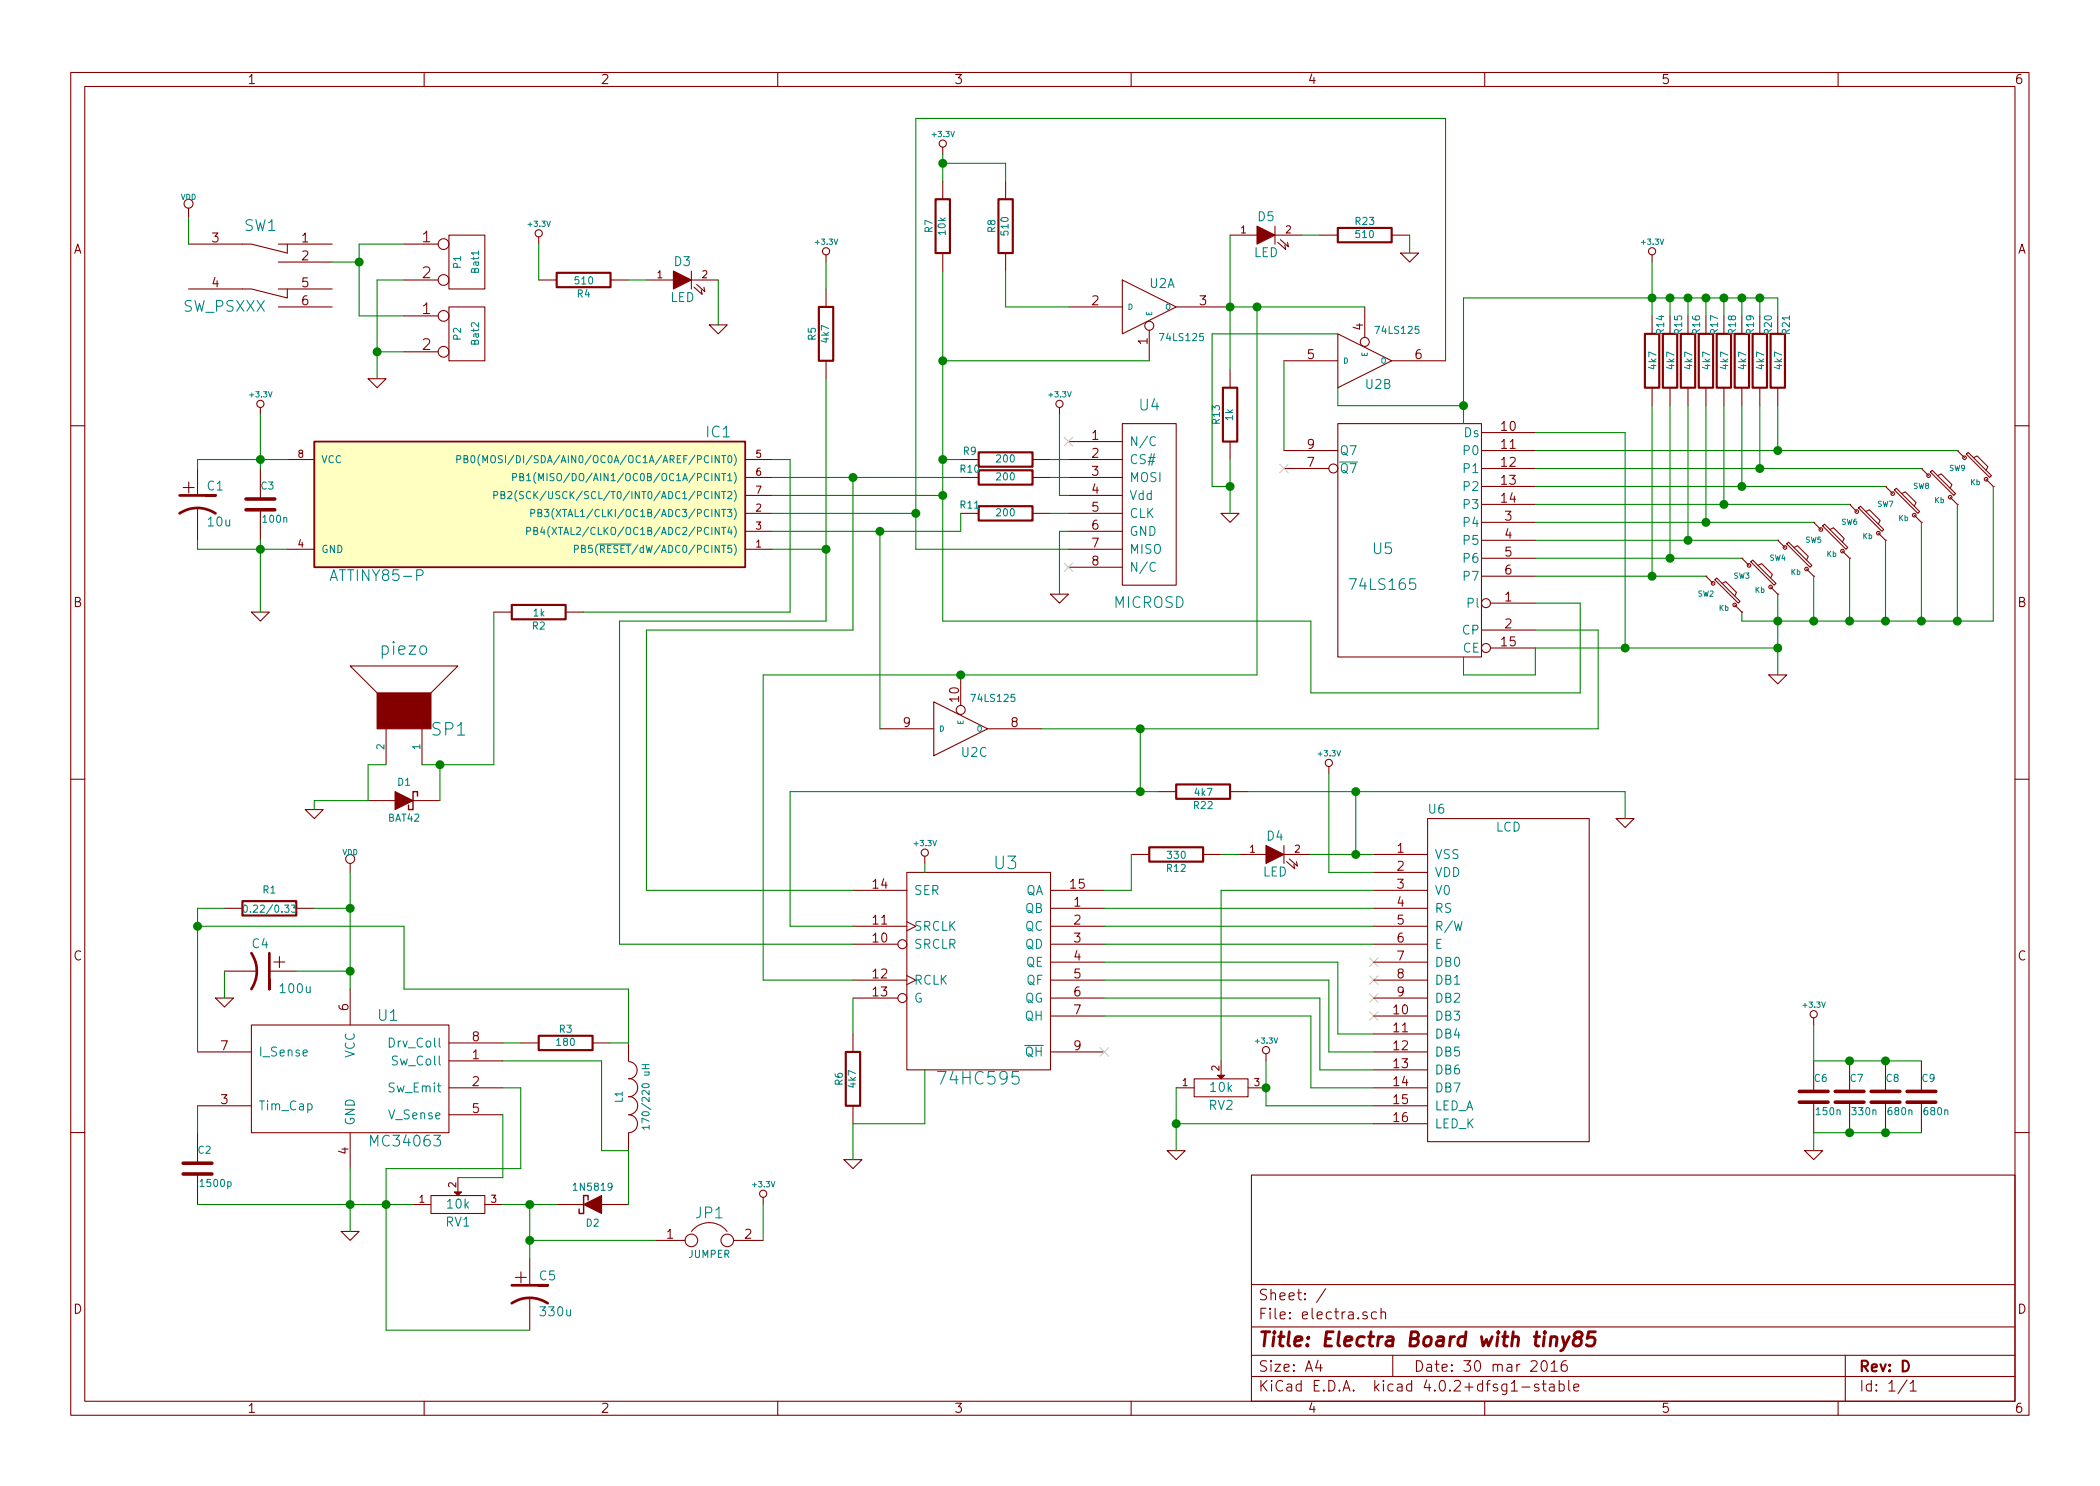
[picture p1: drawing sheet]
<svg xmlns="http://www.w3.org/2000/svg" width="297mm" height="210mm" viewBox="0 0 297 210" stroke-linecap="round" stroke-linejoin="round" font-family="sans-serif">
<g fill="none" stroke="#840000" stroke-width=".15">
<path d="M10 10.3h277v189.9h-277zM12 12.2h273v186.1h-273zM60 10.3v1.9M110 10.3v1.9M160 10.3v1.9M210 10.3v1.9M260 10.3v1.9M26.7 34.5h8.9l5 1.3v-1.3M26.7 29.5v1.2M39.4 34.5h7.6M39.4 37.1h7.6M57.1 39.6h4.9"/>
<path d="M57.1 34.5h4.9M63.5 33.3h5.1v7.6h-5.1zM76.2 33.5v1M76.2 39.6h2.5M86.4 39.6h2.5M91.4 39.6h3.8M97.8 38.3v2.6M97.8 39.6h3.8M116.8 36.1v1M133.3 20.8v1M133.3 25.6v2.6M133.3 35.8v2.5"/>
<path d="M142.2 25.6v2.6M142.2 35.8v2.5M158.7 39.6l7.7 3.8-7.7 3.8zM174 33.3h3.8M180.3 32v2.5M180.3 33.3h3.8M180.7 34.3l1.2 1-.2-.6M181.1 33.9l1.1 1-.1-.6M186.7 33.3h2.5M196.8 33.3h2.6M198.1 35.8h2.6l-1.3 1.3zM233.7 36.1v1"/>
<path d="M26.7 40.9h8.9l5 1.3v-1.3M36.8 57.7v1M39.4 40.9h7.6M39.4 43.4h7.6M52.1 53.6h2.5l-1.3 1.3zM57.1 44.7h4.9M57.1 49.8h4.9M63.5 43.4h5.1v7.6h-5.1zM98.2 40.6l1.1 1.1-.1-.7M98.6 40.3l1.1 1-.1-.7M100.3 46h2.6l-1.3 1.2zM116.8 40.9v2.5"/>
<path d="M116.8 51v2.6M149.9 57.7v1M151.1 43.4h7.6M158.7 59.9h7.7v22.9h-7.7zM162.6 46.7v4.3M166.4 43.4h7.6M174 52.3v2.6M181.6 51h7.6M189.2 59.9h20.3v33.1h-20.3zM189.2 47.2l7.6 3.8-7.6 3.9zM193 43.4v4.3M196.8 51h7.7"/>
<path d="M233.7 44.7v2.5M233.7 54.9v2.5M236.2 44.7v2.5M236.2 54.9v2.5M238.8 44.7v2.5M238.8 54.9v2.5M241.3 44.7v2.5M241.3 54.9v2.5M243.8 44.7v2.5M243.8 54.9v2.5M246.4 44.7v2.5M246.4 54.9v2.5"/>
<path d="M248.9 44.7v2.5M248.9 54.9v2.5M251.5 44.7v2.5M251.5 54.9v2.5M10 60.2h2M27.9 66.3v3.8M27.9 71.9v4.5M36.8 66.3v4.3M36.8 72.1v4.3M40.6 65h3.8M40.6 77.7h3.8M105.4 65h3.8"/>
<path d="M105.4 67.6h3.8M105.4 70.1h3.8M105.4 72.6h3.8M105.4 75.2h3.8M105.4 77.7h3.8M135.9 65h2.5M135.9 67.6h2.5M135.9 72.6h2.5M146 65h2.6M146 67.6h2.6M146 72.6h2.6M151.1 62.5h7.6"/>
<path d="M151.1 65h7.6M151.1 67.6h7.6M151.1 70.1h7.6M151.1 72.6h7.6M151.1 75.2h7.6M151.1 77.7h7.6M172.7 72.6h2.6l-1.3 1.3zM174 62.5v2.5M181.6 66.3h6.4M181.6 63.7h7.6M209.5 73.9h7.7M209.5 76.4h7.7"/>
<path d="M209.5 79h7.7M209.5 66.3h7.7M209.5 63.7h7.7M209.5 61.2h7.7M209.5 68.8h7.7M209.5 71.4h7.7M246.4 79l1 1M246.4 79h.1M247.9 79.2l3.3 3.3-.2 .3-3.4-3.3zM251.5 76.4l1 1.1M251.5 76.4h.1M253 76.7l3.3 3.3-.3 .3-3.3-3.3z"/>
<path d="M253.7 77.5l.6-.3 1.5 1.5-.3 .5M256.5 73.9l1.1 1M256.5 73.9h.1M257.8 74.4l.3-.2 3.3 3.3-.3 .2zM258.8 74.9l.5-.2 1.6 1.5-.3 .5M260.6 78l1 1M261.6 71.4l1 1M261.6 71.4h.1M261.6 79h.1M262.9 71.9l.2-.3 3.3 3.3-.2 .3zM263.9 72.4l.5-.3 1.5 1.6-.2 .5M265.7 75.4l1 1"/>
<path d="M266.7 68.8l1 1M266.7 68.8h.1M266.7 76.4h.1M268.2 69.1l3.3 3.3-.2 .2-3.3-3.3zM269 69.8l.5-.2 1.5 1.5-.2 .5M270.8 72.9l1 1M271.8 66.3l1 1M271.8 66.3h.1M271.8 73.9h.1M273.3 66.5l3.3 3.3-.2 .3-3.4-3.3zM274.1 67.3l.5-.2 1.5 1.5-.3 .5M275.8 70.4l1.1 1"/>
<path d="M276.9 63.7l1 1.1M276.9 63.7h.1M276.9 71.4h.1M278.4 64l3.3 3.3-.3 .3-3.3-3.3zM279.1 64.8l.6-.3 1.5 1.5-.3 .5M280.9 67.8l1 1M281.9 68.8h.1M285 60.2h2M35.6 86.6h2.5l-1.3 1.3zM53.3 98l-3.8-3.8h15.3l-3.8 3.8M69.8 86.6h2.6M80 86.6h2.5"/>
<path d="M132.1 99.3l7.6 3.8-7.6 3.8zM135.9 95.5v4.3M148.6 84.1h2.5l-1.2 1.2zM151.1 80.3h7.6M209.5 89.1h7.7M209.5 81.5h7.7M210.8 85.3h6.4M210.8 91.7h6.4M241.3 81.5l1 1M241.3 81.5h.1M242.8 81.8l3.3 3.3-.2 .2-3.3-3.3zM243.6 82.5l.5-.2 1.5 1.5-.2 .5"/>
<path d="M245.4 85.6l1 1M246.4 86.6h.1M248.7 80l.5-.2 1.5 1.5-.3 .5M250.2 95.5h2.5l-1.2 1.3zM250.4 83.1l1.1 1M251.5 84.1h.1M255.5 80.5l1 1M256.5 81.5h.1M10 110.3h2M43.2 114.5h2.5l-1.3 1.3zM52.1 113.3h3.8M54.6 103.1v5.1"/>
<path d="M58.4 113.3h3.8M59.7 103.1v5.1M124.5 103.1h7.6M139.7 103.1h7.6M163.8 112h2.6M174 112h2.5M181.6 119.6v2.6M188 108.5v1M201.9 115.8h22.9v45.7h-22.9zM228.6 115.8h2.5l-1.2 1.3zM285 110.3h2M31.7 128.5h2.6"/>
<path d="M31.7 137.4h4.6M38.1 137.4h3.8M41.9 128.5h2.5M49.5 122.2v1.2M49.5 139.9v5.1M120.6 131.1h7.7M120.6 133.6h6.4M120.6 138.7h7.7M120.6 126h7.7M128.3 123.4h20.3v28h-20.3zM128.3 130.4l1.2 .7-1.2 .6M128.3 138l1.2 .7-1.2 .6"/>
<path d="M130.8 121.2v1M148.6 128.5h7.6M148.6 131.1h7.6M148.6 133.6h7.6M148.6 136.1h7.6M148.6 138.7h7.6M148.6 126h7.6M160 120.9h2.6M170.2 120.9h2.5M175.3 120.9h3.8M181.6 120.9h3.8M182 121.9l1.1 1-.1-.6"/>
<path d="M182.4 121.5l1.1 1-.1-.6M194.3 128.5h7.6M194.3 131.1h7.6M194.3 133.6h7.6M194.3 136.1h7.6M194.3 138.7h7.6M194.3 126h7.6M194.3 120.9h7.6M194.3 123.4h7.6M27.9 148.8h7.7M27.9 156.5h7.7M30.5 141.2h2.5l-1.3 1.3z"/>
<path d="M35.6 145h27.9v15.3h-27.9zM63.5 150.1h7.6M63.5 153.9h7.6M63.5 157.7h7.6M63.5 147.6h7.6M73.7 147.6h2.5M83.8 147.6h2.6M88.9 147.6v2.5M88.9 155.1a1.3 1.3 0 0 1 1.3 1.3 1.3 1.3 0 0 1-1.3 1.3 1.27 1.27 0 0 1 1.3 1.3 1.27 1.27 0 0 1-1.3 1.3M88.9 152.6a1.3 1.3 0 0 1 1.3 1.3 1.3 1.3 0 0 1-1.3 1.3M88.9 150.2a1.22 1.22 0 0 1 1.2 1.2 1.22 1.22 0 0 1-1.2 1.2M120.6 141.2h6.4"/>
<path d="M120.6 146.3v2.5M120.6 156.5v2.5M148.6 141.2h7.6M148.6 143.8h7.6M148.6 148.8h7.6M166.4 153.9h2.5M168.9 152.6h7.6v2.6h-7.6zM172.7 150.1v2M176.5 153.9h2.6M179.1 149.1v1M194.3 141.2h7.6M194.3 143.8h7.6"/>
<path d="M194.3 148.8h7.6M194.3 153.9h7.6M194.3 156.5h7.6M194.3 146.3h7.6M194.3 151.4h7.6M194.3 159h7.6M256.5 144v1M256.5 150.1v4.3M256.5 156v4.3M261.6 150.1v4.3M261.6 156v4.3M266.7 150.1v4.3"/>
<path d="M266.7 156v4.3M271.8 150.1v4.3M271.8 156v4.3M10 160.2h2M27.9 160.3v4.3M27.9 166.1v4.3M48.3 174.2h2.5l-1.3 1.3zM49.5 160.3v5M58.4 170.4h2.6M61 169.2h7.6v2.5h-7.6zM64.8 166.6v2.1M68.6 170.4h2.5"/>
<path d="M74.9 178v3.9M78.7 170.4h3.8M85.1 170.4h3.8M88.9 160.3v2.5M92.7 175.5h4.2M97.8 174.2a3.2 3.2 0 0 1 5 0M103.8 175.5h4.1M107.9 169.4v1M119.4 164.1h2.5l-1.3 1.2zM165.1 162.8h2.5l-1.2 1.3zM177 166.3h108v32h-108zM255.3 162.8h2.5l-1.3 1.3z"/>
<path d="M285 160.2h2M60 198.3v1.9M74.9 183.6v4.6M110 198.3v1.9M160 198.3v1.9M177 194.8h108M177 191.8h108M177 187.8h108M177 181.8h108M186.4 192.5l-.3 1h.9M186.8 193v1M187.5 182.3l-1.3 2"/>
<path d="M193.3 185.7a.37 .37 0 0 0-.5 .1v.1a.54 .54 0 0 0 .5 .3l.1 .1-.1 .2-.1 .1-.4-.1M194.7 185.7l-.4-.1-.3 .3 .1 .6 .2 .1 .4-.1M195.4 185.7a.38 .38 0 0 1 .6 .1v.8M195.4 185.1v1.5M197 191.8v3M210 198.3v1.9M215.3 196.3h1.1M217.6 195.9a.37 .37 0 0 0-.6 .1v.1a.54 .54 0 0 0 .6 .3l.1 .1-.1 .2-.1 .1-.5-.1M218.1 192.7a.35 .35 0 0 1 .4-.2 .35 .35 0 0 1 .3 .3 .77 .77 0 0 1-.5 1.2 .9 .9 0 0 1-.2-1.3zM218.1 195.8h.6M218.3 195.3v1.3l.2 .2h.2M219.2 195.9l.2-.1 .4 .1v.9"/>
<path d="M219.4 193l.4-.5v1.5M219.4 194h.9M219.8 196.2l-.4 .1-.3 .2 .1 .2 .2 .1 .4-.1M220.5 195.9a.48 .48 0 0 1 .7 .1l.1 .1-.1 .6a.48 .48 0 0 1-.7 0M220.5 195.3v1.5M221.5 192.5a.59 .59 0 0 0-.7 .7l.1 .7 .2 .1h.3l.2-.1 .1-.5-.2-.2-.4-.1-.3 .3M221.9 195.3v1.3l.2 .2M222.6 196.3l.7-.1v-.3l-.5-.1-.2 .2 .1 .7 .1 .1 .5-.1M260 198.3v1.9M261 191.8v6.5M269.7 195.2l-1.2 2M270.2 195.8l.4-.5v1.5"/>
<path d="M270.2 196.8h.8"/>
<circle cx="26.7" cy="28.8" r=".63"/>
<circle cx="62.7" cy="39.6" r=".76"/>
<circle cx="62.7" cy="34.5" r=".76"/>
<circle cx="76.2" cy="33" r=".51"/>
<circle cx="116.8" cy="35.6" r=".51"/>
<circle cx="133.4" cy="20.3" r=".51"/>
<circle cx="233.7" cy="35.6" r=".51"/>
<circle cx="36.8" cy="57.1" r=".51"/>
<circle cx="62.7" cy="44.7" r=".76"/>
<circle cx="62.7" cy="49.8" r=".76"/>
<circle cx="149.9" cy="57.1" r=".51"/>
<circle cx="162.6" cy="46.1" r=".63"/>
<circle cx="193" cy="48.4" r=".63"/>
<circle cx="188.6" cy="66.3" r=".63"/>
<circle cx="252.5" cy="77.5" r=".25"/>
<circle cx="257.6" cy="74.9" r=".25"/>
<circle cx="260.6" cy="78" r=".25"/>
<circle cx="262.6" cy="72.4" r=".25"/>
<circle cx="265.7" cy="75.4" r=".25"/>
<circle cx="267.7" cy="69.8" r=".25"/>
<circle cx="270.8" cy="72.9" r=".25"/>
<circle cx="272.8" cy="67.3" r=".25"/>
<circle cx="275.8" cy="70.4" r=".25"/>
<circle cx="277.9" cy="64.8" r=".25"/>
<circle cx="280.9" cy="67.8" r=".25"/>
<circle cx="210.2" cy="85.3" r=".63"/>
<circle cx="210.2" cy="91.7" r=".63"/>
<circle cx="242.3" cy="82.5" r=".25"/>
<circle cx="245.4" cy="85.6" r=".25"/>
<circle cx="247.4" cy="80" r=".25"/>
<circle cx="250.4" cy="83.1" r=".25"/>
<circle cx="255.5" cy="80.5" r=".25"/>
<circle cx="135.9" cy="100.5" r=".63"/>
<circle cx="188" cy="107.9" r=".51"/>
<circle cx="49.5" cy="121.5" r=".63"/>
<circle cx="127.6" cy="133.6" r=".63"/>
<circle cx="130.8" cy="120.6" r=".51"/>
<circle cx="127.6" cy="141.2" r=".63"/>
<circle cx="179.1" cy="148.6" r=".51"/>
<circle cx="256.5" cy="143.5" r=".51"/>
<circle cx="97.8" cy="175.5" r=".89"/>
<circle cx="102.9" cy="175.5" r=".89"/>
<circle cx="108" cy="168.9" r=".51"/>
</g>
<path d="M219.4 189.3a.52 .52 0 0 1 .8 .1l-.1 1M221 189.1l.3 1.3M222 189.1l-.9 1.8-.3 .2M223 189.3a.44 .44 0 0 1-.3-.5 .44 .44 0 0 1 .4-.4l.6 .1 .1 .3-.1 .3-.3 .2a.65 .65 0 0 0-.8 .3 .65 .65 0 0 0 .1 .7l.5 .1a.68 .68 0 0 0 .4-1l-.2-.1M225.7 188.4h-1l-.2 1 .3-.2h.5l.3 .2a.82 .82 0 0 1-.3 .9l-.2 .1h-.4l-.3-.1" fill="none" stroke="#840000" stroke-width=".41"/>
<g fill="none" stroke="#008484" stroke-width=".15">
<path d="M64.6 65l.5-.1 .1-.1-.1-.3h-.5v1M65.6 64.9h.5v-.3l-.5-.1v1h.4l.2-.4-.2-.2M66.7 64.6l.2-.1a.59 .59 0 0 1-.1 1l-.1-.1-.1-.3zM67.9 64.3a1.2 1.2 0 0 0 0 1.6M68.3 65.5v-1l.3 .7 .4-.7v1M69.5 64.5h.5a.67 .67 0 0 1-.2 1l-.3-.1a.78 .78 0 0 1 0-.9zM69.8 70.1l.5-.1 .1-.1-.1-.3-.5-.1v1.1M70.9 70h.4v-.4l-.4-.1v1.1h.3l.2-.4-.2-.2M71.8 69.6l.4-.1 .2 .1v.2l-.6 .8h.6M72.5 67.5h.5l.1-.2-.1-.2-.5-.1v1M73.1 69.4a1.2 1.2 0 0 0 0 1.5M73.5 67.5l.5-.1v-.3l-.5-.1v1h.4l.2-.3-.2-.2"/>
<path d="M74 69.6l-.3-.1-.2 .2 .1 .3 .4 .2v.3l-.1 .1-.4-.1M74.5 75.2l.5-.1 .1-.2-.1-.2-.5-.1v1M74.5 67.3l.3-.3v1M74.5 68h.6M75.1 69.6a.4 .4 0 0 0-.5 0 .4 .4 0 0 0-.2 .5 .37 .37 0 0 0 .2 .4 .37 .37 0 0 0 .5 0M75.1 72.6h.5v-.2v-.3h-.5v1M75.5 75.1h.4l.1-.4-.5-.1v1h.4l.2-.3-.3-.2M75.8 66.8a1.2 1.2 0 0 0 0 1.6M76.1 72.6l.4-.1 .1-.3-.5-.1v1h.4l.2-.3-.3-.2M76.2 68v-1l.3 .7 .4-.7v1M76.7 74.6l-.2 .7h.6M77 74.9v.7"/>
<path d="M77 72.1h.6l-.3 .4 .3 .1v.4l-.2 .1-.4-.1M78.4 71.9a1.2 1.2 0 0 0 0 1.6M81.3 77.7l.4-.1 .1-.1-.1-.3h-.4v1M82.3 77.6h.4l.1-.3-.5-.1v1h.4l.1-.4-.2-.2M83.8 77.2h-.5l-.1 .4 .2-.1 .3 .1 .1 .5-.2 .1-.4-.1M84.7 77h4.6M163.4 61.9a.5 .5 0 0 0-.6 0 .5 .5 0 0 0-.1 .6 .47 .47 0 0 0 .2 .5 .47 .47 0 0 0 .5-.1M163.4 79.7a.5 .5 0 0 0-.6 0 .5 .5 0 0 0-.1 .6 .47 .47 0 0 0 .2 .5 .47 .47 0 0 0 .5-.1M34.5 128.2l.2-.1a.59 .59 0 0 1-.1 1l-.1-.1-.1-.3zM41.2 128.1h.6l-.3 .3 .3 .1v.5l-.1 .1-.5-.1M90.8 150.6h1M91.3 150.6v.6"/>
<path d="M91.8 159.5h-1l.3 .3M91.8 159.2v.6"/>
</g>
<g fill="none" stroke="#840000" stroke-width=".3">
<path d="M78.7 38.6h7.7v2h-7.7zM132.3 28.2h2.1v7.6h-2.1zM141.2 28.2h2.1v7.6h-2.1zM189.2 32.3h7.6v2h-7.6zM115.8 43.4h2.1v7.6h-2.1zM173 54.9h2v7.6h-2zM232.7 47.2h2v7.7h-2zM235.2 47.2h2v7.7h-2zM237.7 47.2h2.1v7.7h-2.1zM240.3 47.2h2v7.7h-2zM242.8 47.2h2.1v7.7h-2.1zM245.4 47.2h2v7.7h-2z"/>
<path d="M247.9 47.2h2v7.7h-2zM250.4 47.2h2.1v7.7h-2.1zM138.4 66.5h7.6v2.1h-7.6zM138.4 64h7.6v2h-7.6zM138.4 71.6h7.6v2.1h-7.6zM72.4 85.6h7.6v2h-7.6zM162.6 119.9h7.6v2h-7.6zM166.4 111h7.6v2h-7.6zM34.3 127.5h7.6v2h-7.6zM76.2 146.6h7.6v2h-7.6zM119.6 148.8h2.1v7.7h-2.1z"/>
</g>
<path d="M44.4 62.5h61v17.8h-61z" fill="#ffffc2" stroke="#ffffc2" stroke-width=".14"/>
<path d="M44.4 62.5h61v17.8h-61z" fill="none" stroke="#840000" stroke-width=".25"/>
<g fill="#840000" stroke="#840000" stroke-width=".15">
<path d="M179.1 119.6l2.5 1.3-2.5 1.3z"/>
<path d="M95.2 38.3l2.6 1.3-2.6 1.3z"/>
<path d="M82.5 170.4l2.6-1.2v2.5z"/>
<path d="M64.3 168.7h1l-.5 .5z"/>
<path d="M53.3 98h7.7v5.1h-7.7z"/>
<path d="M172.2 152.1h1l-.5 .5z"/>
<path d="M55.9 112l2.5 1.3-2.5 1.2z"/>
<path d="M177.8 32l2.5 1.3-2.5 1.2z"/>
</g>
<g fill="none" stroke="#c2c2c2" stroke-width=".15">
<path d="M150.5 61.9l1.2 1.2M150.5 79.6l1.2 1.3M151.7 61.9l-1.2 1.2M151.7 79.6l-1.2 1.3M181 65.7l1.2 1.2M182.2 65.7l-1.2 1.2M193.7 135.5l1.2 1.2M193.7 138.1l1.2 1.2M194.9 135.5l-1.2 1.2M194.9 138.1l-1.2 1.2M155.6 148.2l1.2 1.2M156.8 148.2l-1.2 1.2"/>
<path d="M193.7 140.6l1.2 1.2M193.7 143.1l1.2 1.3M194.9 140.6l-1.2 1.2M194.9 143.1l-1.2 1.3"/>
</g>
<path d="M34.8 72.1h4.1M34.8 70.6h4.1M254.5 156h4.1M254.5 154.4h4.1M259.6 156h4.1M259.6 154.4h4.1M264.7 156h4M264.7 154.4h4M269.7 156h4.1M269.7 154.4h4.1M25.9 166.1h4.1M25.9 164.6h4.1" fill="none" stroke="#840000" stroke-width=".51"/>
<path d="M25.4 72.6a4.6 4.6 0 0 1 5.1 0M25.4 70.1h5.1h-1.3M35.6 134.9a4.6 4.6 0 0 1 0 5M38.1 134.9v5v-1.2M72.4 184.4a4.6 4.6 0 0 1 5.1 0M72.4 181.9h5.1h-1.3" fill="none" stroke="#840000" stroke-width=".38"/>
<path d="M59.1 112.6v-.6h-.7v2.5h-.6v-.6M83.2 169.8v-.6h-.7v2.5h-.6v-.6" fill="none" stroke="#840000" stroke-width=".2"/>
<g fill="none" stroke="#008400" stroke-width=".15">
<path d="M26.7 30.7v3.8M47 37.1h3.8M57.1 39.6h-3.8v14M57.1 34.5h-6.3v10.2h6.3M76.2 34.5v5.1M88.9 39.6h2.5M101.6 39.6v6.4M116.8 37.1v3.8M133.3 38.3v49.6h52.1v10.1h38.1v-12.7h-6.3M133.3 23.1h8.9v2.5M133.3 21.8v3.8M142.2 38.3v5.1h8.9"/>
<path d="M174 33.3v19M184.1 33.3h2.6M199.4 33.3v2.5M233.7 37.1v7.6M36.8 58.7v7.6M53.3 49.8h3.8M116.8 53.6v34.3h-29.2v45.7h33M133.3 51h29.3M149.9 58.7v11.4h1.2M174 43.4h19M177.8 43.4v52.1h-69.9v43.2h12.7M181.6 51v12.7"/>
<path d="M189.2 47.2h-17.8v21.6h2.6M189.2 54.9v2.5h17.8M204.5 51v-34.2h-75v60.9h21.6M233.7 57.4v24.1M236.2 42.2v2.5M236.2 57.4v21.6M238.8 42.2v2.5M238.8 57.4v19M241.3 42.2v2.5M241.3 57.4v16.5M243.8 42.2v2.5M243.8 57.4v14"/>
<path d="M246.4 42.2v2.5M246.4 57.4v11.4M248.9 42.2v2.5M248.9 57.4v8.9M251.5 44.7v-2.5h-44.5v17.7M251.5 57.4v6.3M27.9 76.4v1.3h12.7M36.8 76.4v10.2M40.6 65h-12.7v1.3M109.2 77.7h7.6M109.2 65h2.6v21.6h-29.3M109.2 70.1h24.1"/>
<path d="M109.2 72.6h20.3M109.2 67.6h26.7M120.6 67.6v21.5h-29.2v36.9h29.2M124.5 75.2v27.9M133.3 65h2.6M135.9 72.6v2.6h-26.7M148.6 65h2.5M148.6 72.6h2.5M148.6 67.6h2.5M151.1 75.2h-1.2v8.9M174 65v7.6M217.2 68.8h49.5"/>
<path d="M217.2 63.7h59.7M217.2 61.2h12.7v30.5M217.2 66.3h54.6M217.2 79h29.2M217.2 76.4h34.3M217.2 73.9h39.3M217.2 71.4h44.4M261.6 79v8.9M266.7 76.4v11.5M271.8 73.9v14M276.9 71.4v16.5M281.9 68.8v19.1h-35.5v-1.3"/>
<path d="M69.8 86.6v21.6h-10.1M217.2 89.1h8.9v14h-78.8M217.2 81.5h24.1M251.5 91.7h-34.3v3.8h-10.2v-2.5M251.5 84.1v11.4M256.5 81.5v6.4M54.6 108.2h-2.5v5.1h-7.7v1.2M62.2 108.2v5.1M161.3 103.1v8.9M163.8 112h-52v19.1h8.8M176.5 112h53.4v3.8M188 109.5v13.9h6.3"/>
<path d="M191.8 112v8.9M27.9 131.1h29.2v8.8h31.8v7.7h-2.5M31.7 128.5h-3.8v20.3M31.7 137.4v3.8M41.9 137.4h7.6M44.4 128.5h5.1M49.5 123.4v16.5M130.8 122.2v1.2M156.2 136.1h33v10.2h5.1M156.2 138.7h31.8v10.1h6.3M156.2 131.1h38.1M156.2 133.6h38.1"/>
<path d="M156.2 128.5h38.1M160 120.9v5.1h-3.8M172.7 120.9h2.6M185.4 120.9h8.9M194.3 126h-21.6v24.1M27.9 156.5v3.8M71.1 150.1h14v12.7h3.8v7.6M71.1 153.9h2.6v11.4h-19.1v22.9h20.3M71.1 147.6h2.6M71.1 157.7v8.9h-6.3M120.6 141.2v5.1M130.8 151.4v7.6h-10.2v5.1"/>
<path d="M156.2 143.8h29.2v10.1h8.9M156.2 141.2h30.5v10.2h7.6M166.4 159h27.9M166.4 153.9v8.9M179.1 150.1v6.4h15.2M256.5 145v5.1h15.3M27.9 170.4h30.5M49.5 165.3v8.9M71.1 170.4h7.6M74.9 170.4v7.6M74.9 175.5h17.8M107.9 170.4v5.1"/>
<path d="M271.8 160.3h-15.3v2.5"/>
</g>
<g fill="#008400" stroke="#008400" stroke-width=".25">
<circle cx="174" cy="43.4" r=".51"/>
<circle cx="191.8" cy="112" r=".51"/>
<circle cx="161.3" cy="112" r=".51"/>
<circle cx="135.9" cy="95.5" r=".51"/>
<circle cx="174" cy="68.8" r=".51"/>
<circle cx="207" cy="57.4" r=".51"/>
<circle cx="266.7" cy="160.3" r=".51"/>
<circle cx="266.7" cy="150.1" r=".51"/>
<circle cx="261.6" cy="150.1" r=".51"/>
<circle cx="261.6" cy="160.3" r=".51"/>
<circle cx="177.8" cy="43.4" r=".51"/>
<circle cx="161.3" cy="103.1" r=".51"/>
<circle cx="133.4" cy="51" r=".51"/>
<circle cx="133.4" cy="23.1" r=".51"/>
<circle cx="62.2" cy="108.2" r=".51"/>
<circle cx="36.8" cy="77.7" r=".51"/>
<circle cx="36.8" cy="65" r=".51"/>
<circle cx="191.8" cy="120.9" r=".51"/>
<circle cx="276.9" cy="87.9" r=".51"/>
<circle cx="271.8" cy="87.9" r=".51"/>
<circle cx="266.7" cy="87.9" r=".51"/>
<circle cx="261.6" cy="87.9" r=".51"/>
<circle cx="256.5" cy="87.9" r=".51"/>
<circle cx="251.5" cy="87.9" r=".51"/>
<circle cx="248.9" cy="42.2" r=".51"/>
<circle cx="246.4" cy="42.2" r=".51"/>
<circle cx="243.8" cy="42.2" r=".51"/>
<circle cx="241.3" cy="42.2" r=".51"/>
<circle cx="238.8" cy="42.2" r=".51"/>
<circle cx="236.2" cy="42.2" r=".51"/>
<circle cx="251.5" cy="63.7" r=".51"/>
<circle cx="248.9" cy="66.3" r=".51"/>
<circle cx="246.4" cy="68.8" r=".51"/>
<circle cx="243.8" cy="71.4" r=".51"/>
<circle cx="241.3" cy="73.9" r=".51"/>
<circle cx="238.8" cy="76.4" r=".51"/>
<circle cx="236.2" cy="79" r=".51"/>
<circle cx="233.7" cy="81.5" r=".51"/>
<circle cx="229.9" cy="91.7" r=".51"/>
<circle cx="233.7" cy="42.2" r=".51"/>
<circle cx="251.5" cy="91.7" r=".51"/>
<circle cx="50.8" cy="37.1" r=".51"/>
<circle cx="53.3" cy="49.8" r=".51"/>
<circle cx="49.5" cy="170.4" r=".51"/>
<circle cx="54.6" cy="170.4" r=".51"/>
<circle cx="74.9" cy="170.4" r=".51"/>
<circle cx="74.9" cy="175.5" r=".51"/>
<circle cx="49.5" cy="137.4" r=".51"/>
<circle cx="49.5" cy="128.5" r=".51"/>
<circle cx="27.9" cy="131.1" r=".51"/>
<circle cx="179.1" cy="153.9" r=".51"/>
<circle cx="166.4" cy="159" r=".51"/>
<circle cx="124.5" cy="75.2" r=".51"/>
<circle cx="133.4" cy="65" r=".51"/>
<circle cx="133.4" cy="70.1" r=".51"/>
<circle cx="129.5" cy="72.6" r=".51"/>
<circle cx="120.7" cy="67.6" r=".51"/>
<circle cx="116.8" cy="77.7" r=".51"/>
</g>
<g font-size="2.8" fill="#840000">
<text x="25.9" y="69.8">+</text>
<text x="40.4" y="137" transform="rotate(-90 40.4 137)">+</text>
<text x="72.8" y="181.6">+</text>
<text x="178" y="190.5">Title: Electra Board with tiny85</text>
</g>
<g font-size="2.5" fill="#008484">
<text x="54" y="92.7">piezo</text>
<text x="61.2" y="104.1">SP1</text>
<text x="140.7" y="123">U3</text>
<text x="133.2" y="153.5">74HC595</text>
</g>
<g font-size="2.1" fill="#008484">
<text x="34.5" y="32.7">SW1</text>
<text x="25.9" y="44.1">SW_PSXXX</text>
<text x="161.2" y="58.1">U4</text>
<text x="99.9" y="61.9">IC1</text>
<text x="47.3" y="82.2">ATTINY85-P</text>
<text x="191.3" y="83.5">74LS165</text>
<text x="194.2" y="78.4">U5</text>
<text x="157.6" y="86">MICROSD</text>
<text x="53.5" y="144.4">U1</text>
<text x="52.7" y="162.2">MC34063</text>
<text x="98.5" y="172.4">JP1</text>
</g>
<g font-size="2.1" fill="#840000">
<text x="59.7" y="34.3">1</text>
<text x="59.7" y="39.4">2</text>
<text x="59.7" y="44.4">1</text>
<text x="59.7" y="49.5">2</text>
<text x="178" y="184">Sheet: /</text>
<text x="178" y="186.7">File: electra.sch</text>
<text x="178" y="196.9">KiCad E.D.A. kicad 4.0.2+dfsg1-stable</text>
<text x="178" y="194.1">Size: A4</text>
<text x="200" y="194.1">Date: 30 mar 2016</text>
<text x="263" y="194.1">Rev: D</text>
<text x="263" y="196.9">Id: 1/1</text>
</g>
<g font-size="1.8" fill="#840000">
<text x="35" y="11.9">1</text>
<text x="85" y="11.9">2</text>
<text x="135" y="11.9">3</text>
<text x="185" y="11.9">4</text>
<text x="235" y="11.9">5</text>
<text x="285" y="11.9">6</text>
<text x="10.4" y="35.9">A</text>
<text x="30" y="34.3">3</text>
<text x="42.7" y="34.3">1</text>
<text x="285.4" y="35.9">A</text>
<text x="30" y="40.6">4</text>
<text x="42.7" y="36.8">2</text>
<text x="42.7" y="40.6">5</text>
<text x="42.7" y="43.2">6</text>
<text x="154.5" y="43.2">2</text>
<text x="169.7" y="43.2">3</text>
<text x="192.8" y="46.7" transform="rotate(-90 192.8 46.7)">4</text>
<text x="162.3" y="48.7" transform="rotate(-90 162.3 48.7)">1</text>
<text x="184.9" y="50.8">5</text>
<text x="200.2" y="50.8">6</text>
<text x="154.5" y="62.2">1</text>
<text x="154.5" y="64.8">2</text>
<text x="184.9" y="63.5">9</text>
<text x="212.4" y="61">10</text>
<text x="212.4" y="63.5">11</text>
<text x="154.5" y="67.3">3</text>
<text x="154.5" y="69.8">4</text>
<text x="184.9" y="66">7</text>
<text x="212.4" y="66">12</text>
<text x="212.4" y="68.6">13</text>
<text x="212.4" y="71.1">14</text>
<text x="154.5" y="72.4">5</text>
<text x="154.5" y="74.9">6</text>
<text x="154.5" y="77.5">7</text>
<text x="212.9" y="73.7">3</text>
<text x="212.9" y="76.2">4</text>
<text x="154.5" y="80">8</text>
<text x="212.9" y="78.7">5</text>
<text x="212.9" y="81.3">6</text>
<text x="10.4" y="85.9">B</text>
<text x="212.9" y="85.1">1</text>
<text x="212.9" y="88.9">2</text>
<text x="285.4" y="85.9">B</text>
<text x="212.4" y="91.4">15</text>
<text x="135.6" y="99.3" transform="rotate(-90 135.6 99.3)">10</text>
<text x="127.8" y="102.9">9</text>
<text x="143" y="102.9">8</text>
<text x="123.5" y="125.7">14</text>
<text x="151.4" y="125.7">15</text>
<text x="197.6" y="120.6">1</text>
<text x="197.6" y="123.2">2</text>
<text x="197.6" y="125.7">3</text>
<text x="123.5" y="130.8">11</text>
<text x="151.9" y="128.3">1</text>
<text x="151.9" y="130.8">2</text>
<text x="197.6" y="128.3">4</text>
<text x="197.6" y="130.8">5</text>
<text x="10.4" y="135.9">C</text>
<text x="123.5" y="133.3">10</text>
<text x="151.9" y="133.3">3</text>
<text x="151.9" y="135.9">4</text>
<text x="197.6" y="133.3">6</text>
<text x="197.6" y="135.9">7</text>
<text x="285.4" y="135.9">C</text>
<text x="49.3" y="143" transform="rotate(-90 49.3 143)">6</text>
<text x="123.5" y="138.4">12</text>
<text x="123.5" y="141">13</text>
<text x="151.9" y="138.4">5</text>
<text x="151.9" y="141">6</text>
<text x="151.9" y="143.5">7</text>
<text x="197.2" y="143.5">10</text>
<text x="197.6" y="138.4">8</text>
<text x="197.6" y="141">9</text>
<text x="31.3" y="148.6">7</text>
<text x="66.8" y="149.9">1</text>
<text x="66.8" y="147.3">8</text>
<text x="151.9" y="148.6">9</text>
<text x="197.2" y="146">11</text>
<text x="197.2" y="148.6">12</text>
<text x="66.8" y="153.7">2</text>
<text x="197.2" y="151.1">13</text>
<text x="197.2" y="153.7">14</text>
<text x="31.3" y="156.2">3</text>
<text x="66.8" y="157.5">5</text>
<text x="197.2" y="156.2">15</text>
<text x="197.2" y="158.7">16</text>
<text x="49.3" y="163.3" transform="rotate(-90 49.3 163.3)">4</text>
<text x="94.3" y="175.3">1</text>
<text x="105.4" y="175.3">2</text>
<text x="10.4" y="185.9">D</text>
<text x="285.4" y="185.9">D</text>
<text x="35" y="199.9">1</text>
<text x="85" y="199.9">2</text>
<text x="135" y="199.9">3</text>
<text x="185" y="199.9">4</text>
<text x="235" y="199.9">5</text>
<text x="285" y="199.9">6</text>
</g>
<g font-size="1.8" fill="#008484">
<text x="178" y="31.3">D5</text>
<text x="95.4" y="37.6">D3</text>
<text x="162.6" y="40.7">U2A</text>
<text x="177.3" y="36.4">LED</text>
<text x="94.8" y="42.7">LED</text>
<text x="193.2" y="55">U2B</text>
<text x="159.8" y="63.1">N/C</text>
<text x="159.8" y="65.7">CS#</text>
<text x="189.5" y="64.4">Q7</text>
<text x="207" y="61.8">Ds</text>
<text x="207.1" y="64.4">P0</text>
<text x="29.3" y="69.4">C1</text>
<text x="159.8" y="68.2">MOSI</text>
<text x="159.8" y="70.7">Vdd</text>
<text x="189.5" y="66.9">Q7</text>
<text x="207.1" y="66.9">P1</text>
<text x="207.1" y="69.5">P2</text>
<text x="29.5" y="74.5">10u</text>
<text x="159.8" y="73.3">CLK</text>
<text x="159.8" y="75.8">GND</text>
<text x="207.1" y="74.5">P4</text>
<text x="207.1" y="77.1">P5</text>
<text x="207.1" y="72">P3</text>
<text x="159.8" y="78.4">MISO</text>
<text x="159.8" y="80.9">N/C</text>
<text x="207.1" y="79.6">P6</text>
<text x="207.1" y="82.2">P7</text>
<text x="206.8" y="89.8">CP</text>
<text x="207.6" y="86">Pl</text>
<text x="206.8" y="92.3">CE</text>
<text x="136" y="107.1">U2C</text>
<text x="179.2" y="118.9">D4</text>
<text x="202.1" y="115.1">U6</text>
<text x="211.6" y="117.6">LCD</text>
<text x="178.6" y="124">LED</text>
<text x="202.9" y="121.5">VSS</text>
<text x="202.9" y="124.1">VDD</text>
<text x="129.3" y="131.7">SRCLK</text>
<text x="129.3" y="126.6">SER</text>
<text x="144.9" y="129.2">QB</text>
<text x="144.9" y="131.7">QC</text>
<text x="144.9" y="126.6">QA</text>
<text x="202.9" y="126.6">V0</text>
<text x="202.9" y="129.2">RS</text>
<text x="202.9" y="131.7">R/W</text>
<text x="35.7" y="134.2">C4</text>
<text x="129.3" y="134.2">SRCLR</text>
<text x="144.9" y="134.2">QD</text>
<text x="145" y="136.8">QE</text>
<text x="202.9" y="134.2">E</text>
<text x="202.9" y="136.8">DB0</text>
<text x="39.8" y="140.5">100u</text>
<text x="129.3" y="139.3">RCLK</text>
<text x="129.3" y="141.9">G</text>
<text x="144.8" y="141.9">QG</text>
<text x="145.1" y="139.3">QF</text>
<text x="202.9" y="139.3">DB1</text>
<text x="202.9" y="141.9">DB2</text>
<text x="36.6" y="149.5">I_Sense</text>
<text x="50.2" y="149.8" transform="rotate(-90 50.2 149.8)">VCC</text>
<text x="55.2" y="148.2">Drv_Coll</text>
<text x="144.9" y="144.4">QH</text>
<text x="144.9" y="149.5">QH</text>
<text x="202.9" y="144.4">DB3</text>
<text x="202.9" y="146.9">DB4</text>
<text x="202.9" y="149.5">DB5</text>
<text x="55.1" y="154.6">Sw_Emit</text>
<text x="55.6" y="150.7">Sw_Coll</text>
<text x="171.2" y="154.5">10k</text>
<text x="202.9" y="152">DB6</text>
<text x="202.9" y="154.6">DB7</text>
<text x="36.6" y="157.1">Tim_Cap</text>
<text x="50.2" y="159.3" transform="rotate(-90 50.2 159.3)">GND</text>
<text x="55.1" y="158.4">V_Sense</text>
<text x="171" y="157">RV2</text>
<text x="202.9" y="157.1">LED_A</text>
<text x="202.9" y="159.6">LED_K</text>
<text x="63.1" y="173.5">RV1</text>
<text x="63.3" y="171">10k</text>
<text x="76.3" y="181.1">C5</text>
<text x="76.6" y="186.2">330u</text>
</g>
<g font-size="1.4" fill="#008484">
<text x="131.9" y="32.9" transform="rotate(-90 131.9 32.9)">R7</text>
<text x="133.8" y="33.2" transform="rotate(-90 133.8 33.2)">10k</text>
<text x="140.8" y="32.9" transform="rotate(-90 140.8 32.9)">R8</text>
<text x="142.6" y="33.2" transform="rotate(-90 142.6 33.2)">510</text>
<text x="191.7" y="31.8">R23</text>
<text x="191.8" y="33.7">510</text>
<text x="65.2" y="37.9" transform="rotate(-90 65.2 37.9)">P1</text>
<text x="67.7" y="38.6" transform="rotate(-90 67.7 38.6)">Bat1</text>
<text x="81.4" y="40.2">510</text>
<text x="81.7" y="42.1">R4</text>
<text x="194.7" y="47.2">74LS125</text>
<text x="235.4" y="47.3" transform="rotate(-90 235.4 47.3)">R14</text>
<text x="237.9" y="47.3" transform="rotate(-90 237.9 47.3)">R15</text>
<text x="240.5" y="47.3" transform="rotate(-90 240.5 47.3)">R16</text>
<text x="243" y="47.3" transform="rotate(-90 243 47.3)">R17</text>
<text x="245.5" y="47.3" transform="rotate(-90 245.5 47.3)">R18</text>
<text x="248.1" y="47.3" transform="rotate(-90 248.1 47.3)">R19</text>
<text x="250.6" y="47.3" transform="rotate(-90 250.6 47.3)">R20</text>
<text x="253.2" y="47.3" transform="rotate(-90 253.2 47.3)">R21</text>
<text x="65.2" y="48.1" transform="rotate(-90 65.2 48.1)">P2</text>
<text x="67.7" y="48.7" transform="rotate(-90 67.7 48.7)">Bat2</text>
<text x="115.4" y="48.1" transform="rotate(-90 115.4 48.1)">R5</text>
<text x="117.2" y="48.4" transform="rotate(-90 117.2 48.4)">4k7</text>
<text x="164.3" y="48.3">74LS125</text>
<text x="234.3" y="52.2" transform="rotate(-90 234.3 52.2)">4k7</text>
<text x="236.8" y="52.2" transform="rotate(-90 236.8 52.2)">4k7</text>
<text x="239.4" y="52.2" transform="rotate(-90 239.4 52.2)">4k7</text>
<text x="241.9" y="52.2" transform="rotate(-90 241.9 52.2)">4k7</text>
<text x="244.4" y="52.2" transform="rotate(-90 244.4 52.2)">4k7</text>
<text x="247" y="52.2" transform="rotate(-90 247 52.2)">4k7</text>
<text x="249.5" y="52.2" transform="rotate(-90 249.5 52.2)">4k7</text>
<text x="252.1" y="52.2" transform="rotate(-90 252.1 52.2)">4k7</text>
<text x="172.5" y="60" transform="rotate(-90 172.5 60)">R13</text>
<text x="174.4" y="59.5" transform="rotate(-90 174.4 59.5)">1k</text>
<text x="45.5" y="65.5">VCC</text>
<text x="70" y="65.5">PB0(MOSI/DI/SDA/AIN0/OC0A/OC1A/AREF/PCINT0)</text>
<text x="136.3" y="64.3">R9</text>
<text x="141" y="65.4">200</text>
<text x="36.9" y="69.3">C3</text>
<text x="74.9" y="70.6">PB2(SCK/USCK/SCL/T0/INT0/ADC1/PCINT2)</text>
<text x="76.9" y="68.1">PB1(MISO/DO/AIN1/OC0B/OC1A/PCINT1)</text>
<text x="135.9" y="66.9">R10</text>
<text x="135.9" y="72">R11</text>
<text x="141" y="68">200</text>
<text x="37.3" y="74">100n</text>
<text x="77.8" y="75.7">PB4(XTAL2/CLKO/OC1B/ADC2/PCINT4)</text>
<text x="78.5" y="73.1">PB3(XTAL1/CLKI/OC1B/ADC3/PCINT3)</text>
<text x="141" y="73">200</text>
<text x="45.5" y="78.2">GND</text>
<text x="83.7" y="78.2">PB5(RESET/dW/ADC0/PCINT5)</text>
<text x="75.3" y="89.1">R2</text>
<text x="75.4" y="87.2">1k</text>
<text x="137.6" y="99.3">74LS125</text>
<text x="54.4" y="106" transform="rotate(-90 54.4 106)">2</text>
<text x="59.4" y="106" transform="rotate(-90 59.4 106)">1</text>
<text x="56.3" y="111.2">D1</text>
<text x="169" y="112.6">4k7</text>
<text x="54.9" y="116.3">BAT42</text>
<text x="168.9" y="114.5">R22</text>
<text x="165.1" y="123.4">R12</text>
<text x="165.2" y="121.5">330</text>
<text x="35.2" y="129.1">0.22/0.33</text>
<text x="37.2" y="126.4">R1</text>
<text x="78.8" y="148">180</text>
<text x="79.1" y="146.1">R3</text>
<text x="119.2" y="153.5" transform="rotate(-90 119.2 153.5)">R6</text>
<text x="121.1" y="153.8" transform="rotate(-90 121.1 153.8)">4k7</text>
<text x="256.6" y="153.1">C6</text>
<text x="261.7" y="153.1">C7</text>
<text x="266.8" y="153.1">C8</text>
<text x="271.9" y="153.1">C9</text>
<text x="88.1" y="156" transform="rotate(-90 88.1 156)">L1</text>
<text x="91.9" y="158.9" transform="rotate(-90 91.9 158.9)">170/220 uH</text>
<text x="257" y="157.8">150n</text>
<text x="262.1" y="157.8">330n</text>
<text x="267.2" y="157.8">680n</text>
<text x="272.2" y="157.8">680n</text>
<text x="28" y="163.2">C2</text>
<text x="28.5" y="167.9">1500p</text>
<text x="81.4" y="168.5">1N5819</text>
<text x="82.9" y="173.6">D2</text>
<text x="97.4" y="178">JUMPER</text>
</g>
<g font-size="1.4" fill="#840000">
<text x="175.5" y="33">1</text>
<text x="181.9" y="33">2</text>
<text x="93" y="39.4">1</text>
<text x="99.3" y="39.4">2</text>
<text x="42.2" y="64.8">8</text>
<text x="106.9" y="64.8">5</text>
<text x="106.9" y="67.3">6</text>
<text x="106.9" y="69.8">7</text>
<text x="42.2" y="77.5">4</text>
<text x="106.9" y="77.5">1</text>
<text x="106.9" y="72.4">2</text>
<text x="106.9" y="74.9">3</text>
<text x="176.8" y="120.6">1</text>
<text x="183.1" y="120.6">2</text>
<text x="167.3" y="153.7">1</text>
<text x="172.5" y="151.5" transform="rotate(-90 172.5 151.5)">2</text>
<text x="177.4" y="153.7">3</text>
<text x="59.3" y="170.2">1</text>
<text x="64.5" y="168" transform="rotate(-90 64.5 168)">2</text>
<text x="69.5" y="170.2">3</text>
</g>
<g font-size="1.1" fill="#008484">
<text x="132" y="19.4">+3.3V</text>
<text x="25.6" y="28.3">VDD</text>
<text x="74.8" y="32.1">+3.3V</text>
<text x="115.4" y="34.6">+3.3V</text>
<text x="232.3" y="34.6">+3.3V</text>
<text x="159.5" y="43.8">D</text>
<text x="162.9" y="44.7" transform="rotate(-90 162.9 44.7)">E</text>
<text x="164.8" y="43.8">O</text>
<text x="190" y="51.4">D</text>
<text x="193.4" y="50.5" transform="rotate(-90 193.4 50.5)">E</text>
<text x="195.2" y="51.4">O</text>
<text x="35.4" y="56.2">+3.3V</text>
<text x="148.5" y="56.2">+3.3V</text>
<text x="265.6" y="71.7">SW7</text>
<text x="270.6" y="69.2">SW8</text>
<text x="273.6" y="71.2">Kb</text>
<text x="275.7" y="66.6">SW9</text>
<text x="278.7" y="68.6">Kb</text>
<text x="255.4" y="76.8">SW5</text>
<text x="260.5" y="74.2">SW6</text>
<text x="263.4" y="76.2">Kb</text>
<text x="268.5" y="73.7">Kb</text>
<text x="245.2" y="81.9">SW3</text>
<text x="248.2" y="83.9">Kb</text>
<text x="250.3" y="79.3">SW4</text>
<text x="253.3" y="81.3">Kb</text>
<text x="258.4" y="78.8">Kb</text>
<text x="240.2" y="84.4">SW2</text>
<text x="243.1" y="86.4">Kb</text>
<text x="132.8" y="103.5">D</text>
<text x="136.3" y="102.6" transform="rotate(-90 136.3 102.6)">E</text>
<text x="138.1" y="103.5">O</text>
<text x="186.6" y="107">+3.3V</text>
<text x="129.4" y="119.7">+3.3V</text>
<text x="48.4" y="121">VDD</text>
<text x="255.1" y="142.6">+3.3V</text>
<text x="177.7" y="147.6">+3.3V</text>
<text x="106.6" y="168">+3.3V</text>
</g>
</svg>
